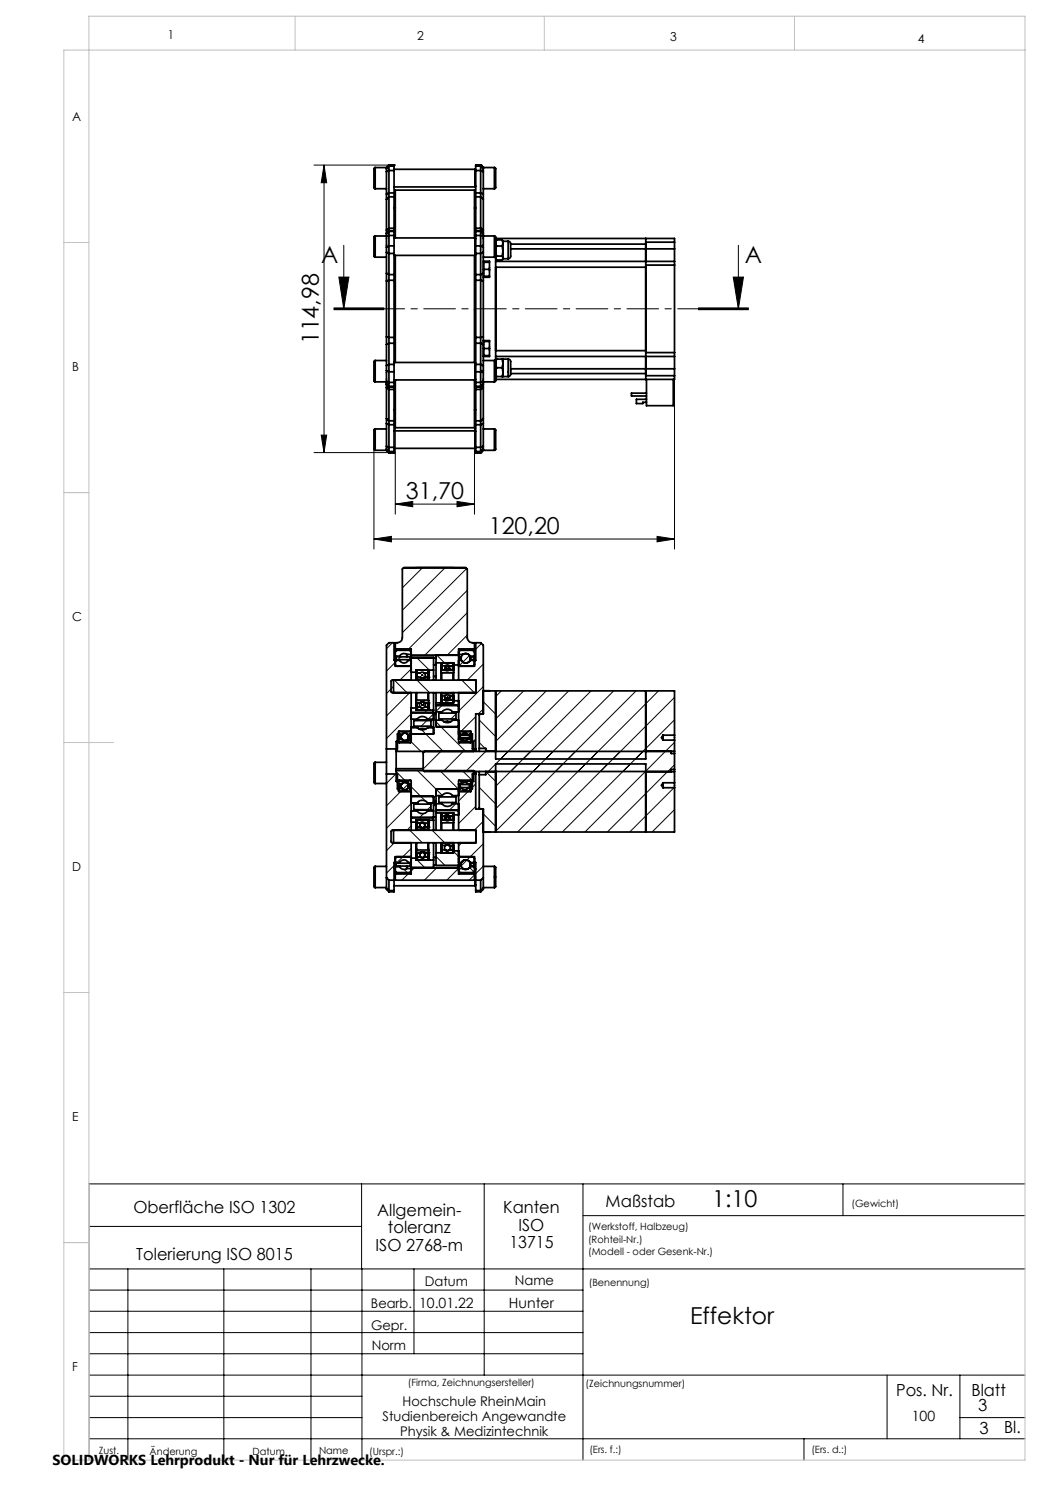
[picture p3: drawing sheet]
<svg xmlns="http://www.w3.org/2000/svg" width="210mm" height="297mm" viewBox="0 0 210 297" stroke-linecap="round" stroke-linejoin="round" font-family="sans-serif">
<g fill="none" stroke="#000" stroke-width=".2">
<path d="M62.8 33h15M64.8 33l.5 3.5h-1.1zM64.8 33v57.5M67.8 55.4h2l-1 6.4zM68.8 49.1v12.7M146.6 55.4h2.1l-1 6.4zM147.7 49.1v12.7M66.8 61.9h10zM66.8 61.8h10M66.8 61.6h10M134.9 75.9v33.9M139.7 61.8h10"/>
<path d="M139.7 61.6h10M139.7 61.9h10M62.8 90.5h15M64.2 87h1.1l-.5 3.5zM74.8 89.8v20M79.1 85.5v17.3M94.9 85.5v17.3M74.8 107.8l3.5-.5v1.1zM74.8 107.8h60.1M79.1 100.8l3.4-.5v1zM79.1 100.8h15.8M84.5 113.6l-4 4"/>
<path d="M89 113.6l-8.5 8.5M91.4 100.3l3.5 .5-3.5 .5zM93.3 113.7l-12.8 12.8M93.5 118.1l-11.8 11.7M131.4 107.3l3.5 .5-3.5 .6zM78.5 128.5l-1.2 1.2M78.7 137.3l-1.4 1.4M78.9 136l2.5 2.5M79.4 132.1l-2.1 2.1M80.2 131.4l-.6 .5M81.9 130.1l.3 .3M82 138.5l-4.7 4.7"/>
<path d="M82.2 133.8l-2.2 2.2M83.4 131.5l2.5 2.5M83.4 136l2.5 2.5M85 135.5l-.5 .5M87.4 131.1l1.5 1.5M90.7 134.3l-.3 .3M90.7 138.7l-.3 .4M91.8 133.2l-.1 .1M92.2 131.4h.1M92.4 136l2.5 2.5M93.5 122.6l-8.5 8.4M93.5 127l-4 4"/>
<path d="M93.9 131.1l-2 2M96.3 128.7l-1.2 1.2M96.7 132.8l-3.2 3.2M96.7 137.3l-5.1 5.1M99 138.2l.1 .1M100.3 138.2l-1.2 1.1M104.7 138.2l-5.6 5.6M109.3 138.2l-10.2 10.1M113.7 138.2l-13.6 13.6M118.2 138.2l-13.6 13.6M122.7 138.2l-23.6 23.6M127.2 138.2l-28.1 28.1"/>
<path d="M131.7 138.2l-13.6 13.6M134.9 139.5l-12.3 12.3M79.2 154.8l-1.9 1.9M79.2 149.9l.5 .4M79.2 154.3l2 2M80.9 156l.8 .8M81.6 156.8l-4.3 4.4M81.7 147.8l.5 .5M81.7 147.8l2.5 2.5M81.9 147.6l-.1 .1M82.2 147.3l-.2 .2M82.2 157.3l2.9 2.9"/>
<path d="M82.5 142.5l-5.2 5.2M83.5 154.1l4.9 5M83.6 141.4l-.4 .4M84.3 146l4.4 4.3M84.9 142l.5 .5M85 140l-.4 .4M85.4 144.1l-1.2 1.1M86.7 142.8l-1 1M86.7 143.9l6.4 6.4M87.9 140.6l.5 .5-1.2 1.2M88 154.1l3.7 3.7M88.1 159.4l-.3 .3"/>
<path d="M88.2 150.3l-3.6 3.5M89.3 140.2l-.4 .4M91.2 142.8l-1 1M91.4 144l.3 .4M92.5 154.1l2.2 2.2M92.6 150.3l-3.9 4M94.2 157.8l-2.5 2.4M95.1 143.3l-3.4 3.5M95.1 147.8l-.6 .7M95.1 156.8l-.6 .7M95.8 148.5l1.2 1.2M95.8 144l3.3 3.3"/>
<path d="M95.8 157.5l3.3 3.3M96.7 141.8l-1 1M96.7 140.3l2.4 2.5M97.2 150.3l-4.1 4M97.2 149.8l.4 .4M97.2 154.3l1.9 2M101.6 150.3l-4 4M103.6 152.8l-4.5 4.5M106.1 150.3l-4 4M117.1 152.8l-13.6 13.6M119.6 150.3l-4 4M121.6 152.8l-13.6 13.6"/>
<path d="M124.1 150.3l-4 4M129.2 154.2l-12.2 12.2M133.1 150.3l-4 4M133.5 154.3l-12 12.1M134.8 157.5l-8.9 8.9M134.9 144l-22.4 22.4M134.9 148.5l-1.8 1.7M134.9 153l-1.3 1.3M78.8 173.1l-1.5 1.5M78.9 168.6l-1.6 1.5M79.3 172.6l-.1 .2M80.8 173.9l.7 .6"/>
<path d="M81.6 174.8l-1.2 1.2M82 166l2.5 2.6M82.2 160.7l-4.9 5M82.2 169.7l-2.8 2.8M82.2 165.2l-.8 .8M82.9 173.6l-.7 .6M83 171.6l.2 .2M83.4 172l1.5 1.5M83.4 164l-.2 .2M84.7 162.7l-.8 .8 .5 .5M85 171.4l-.6 .6M85.5 165.1l.2 .2"/>
<path d="M86.2 161.3l-.7 .7M86.4 166l2.5 2.6M87.2 162.3l.3 .3M87.2 171.3l1.8 1.8M87.3 173.6l-2.4 2.4M88.3 163.4l.1 .1M89.4 162.6l-.6 .6M90.7 170.2l-.4 .4M90.7 170.3l1 1M91.2 160.8l-1.3 1.3M91.4 162.1l.3 .2M91.7 173.7l-2.3 2.3"/>
<path d="M92.4 168.6l-.7 .6M93.9 173.5l.9 .8M94.9 175l-1.1 1M95.1 161.3l-3.4 3.4M96.7 164.2l-1.8 1.8M96.7 168.8l-4.5 4.4M96.7 173.2l-1.6 1.5M96.7 162.8l2.4 2.5M134.9 161.9l-4.5 4.5M72.3 236.8v17M96.8 236.8v38.2M116.6 236.8v55.2"/>
<path d="M168.6 236.8v6.3M205 236.8h-187.2v55.2M17.8 253.8h187.2M17.8 258h98.8M17.8 245.3h54.5M25.6 253.8v38.2M44.8 253.8v38.2M62.2 253.8v38.2M72.4 253.8v38.2M82.8 253.8v17M116.6 243.1h88.4M17.8 270.8h98.8"/>
<path d="M17.8 266.5h98.8M17.8 262.3h98.8M17.8 279.3h54.6M17.8 275h187.2M177.4 275v12.8M192 275v12.8M17.8 287.8h187.2M17.8 283.5h54.6M160.8 287.8v4.2M192 283.5h13"/>
</g>
<path d="M149.7 61.8h-82.9" fill="none" stroke="#000" stroke-width=".2" stroke-dasharray="6.3 1.3 1.3 1.3" stroke-dashoffset="2.4"/>
<path d="M59 3.2v6.8M108.9 3.2v6.8M158.9 3.2v6.8M205 10h-192.2v282h192.2v-288.8h-187.2v288.8M12.8 48.5h5M12.8 98.5h5M12.8 148.5h10M12.8 198.5h5M12.8 248.5h5" fill="none" stroke="#c0c0c0" stroke-width=".2"/>
<g fill="#000">
<path d="M146.6 55.4h2.1l-1 6.4zM67.8 55.4h2l-1 6.4z"/>
<path d="M64.2 87h1.1l-.5 3.5zM64.8 33l.5 3.5h-1.1z"/>
<path d="M91.4 100.3l3.5 .5-3.5 .5zM79.1 100.8l3.4-.5v1z"/>
<path d="M131.4 107.3l3.5 .5-3.5 .6zM74.8 107.8l3.5-.5v1.1z"/>
</g>
<g fill="none" stroke="#000" stroke-width=".35">
<path d="M75 33.5l-.2 .2v3.9l.2 .1M75 33.5v4.2M75 33.5h2.3M75 37.7h2.3M77.3 33.5v.3M77.3 39.9v6.1M77.3 38.8v1.1M77.3 33.8v.5M77.3 34.3v4.5M77.8 39.4v6.2M77.8 38.6v.8M77.8 33.2v.9"/>
<path d="M77.8 33h.1M77.8 33h1M77.8 33l-.5 .5M77.8 39.4h1M77.8 38.6h1M77.8 34.1h1M77.8 33.2h1M77.8 33v.2M77.8 34.1v4.5M77.8 39.4l-.5 .5M77.8 38.6l-.5 .2M77.8 34.1l-.5 .2"/>
<path d="M77.8 33.2l-.5 .6M78.8 39.4v6.2M78.8 38.6v.8M78.8 33.2v.9M78.8 33h.1M78.8 37.4h16.2M78.8 33.9h16.2M78.8 33v.2M78.8 34.1v4.5M95 33.9v3.5M95 33.9l.1 .1M95.1 39.4v6.2"/>
<path d="M95.1 38.6v.8M95.1 33.2v.9M95.1 33h.1M95.1 33h1M95.1 37.2l-.1 .2M95.1 33v.2M95.1 34.1v4.5M95.1 39.4h1M95.1 38.6h1M95.1 34.1h1M95.1 33.2h1M96.1 39.4v6.2"/>
<path d="M96.1 38.6v.8M96.1 33.2v.9M96.1 33h.1M96.1 33l.6 .5M96.1 33v.2M96.1 34.1v4.5M96.1 39.4l.6 .5M96.1 38.6l.6 .2M96.1 34.1l.6 .2M96.1 33.2l.6 .6M96.7 33.5v.3M96.7 39.9v6.1"/>
<path d="M96.7 38.8v1.1M96.7 33.8v.5M96.7 33.5h2.2M96.7 37.7h2.2M96.7 34.3v4.5M98.9 33.5l.2 .2v3.9l-.2 .1M98.9 33.5v4.2M75 47.2l-.2 .2v3.9l.2 .1M75 47.2v4.2M75 51.4h2.3M75 47.2h2.3M77.3 47.3v2.1"/>
<path d="M77.3 49.4v1M77.3 46.8v.5M77.3 56.2v11.2M77.3 54.6v1.6M77.3 46v.6M77.3 50.4l.5 .3M77.3 46.6v.2M77.3 50.4v4.2M77.3 54.6l.5 .3M77.8 49.2v1.5M77.8 46.3v.8M77.8 56.1v11.4"/>
<path d="M77.8 54.9v1.2M77.8 45.6v.5M77.8 49.2h1M77.8 50.7h1M77.8 47.1h1M77.8 54.9h1M77.8 46.3h1M77.8 56.1h1M77.8 46.1h1M77.8 45.6h1M77.8 49.2l-.5 .2M77.8 46.1v.2"/>
<path d="M77.8 47.1v2.1M77.8 50.7v4.2M77.8 47.1l-.5 .2M77.8 46.3l-.5 .5M77.8 56.1l-.5 .1M77.8 46.1l-.5 .5M77.8 45.6l-.5 .4M78.8 49.2v1.5M78.8 46.3v.8M78.8 56.1v11.4M78.8 54.9v1.2M78.8 45.6v.5"/>
<path d="M78.8 41.6h.3M78.8 51.1h16.2M78.8 47.6h16.2M78.8 46.1v.2M78.8 47.1v2.1M78.8 50.7v4.2M79.1 47.6v-9.6h15.8v9.6M79.1 51.1v21.4M94.9 51.1v21.4M94.9 41.6h.2M95 47.6v3.5M95 47.6l.1 .1"/>
<path d="M95 47.6h.1M95.1 49.2v1.5M95.1 46.3v.8M95.1 56.1v11.4M95.1 54.9v1.2M95.1 45.6v.5M95.1 50.9l-.1 .2M95.1 49.2h1M95.1 50.7h1M95.1 47.1h1M95.1 46.1v.2M95.1 47.1v2.1"/>
<path d="M95.1 50.7v4.2M95.1 54.9h1M95.1 46.3h1M95.1 56.1h1M95.1 46.1h1M95.1 45.6h1M96.1 49.2v1.5M96.1 46.3v.8M96.1 56.1v11.4M96.1 54.9v1.2M96.1 45.6v.5M96.1 49.2l.6 .2"/>
<path d="M96.1 46.1v.2M96.1 47.1v2.1M96.1 50.7v4.2M96.1 47.1l.6 .2M96.1 46.3l.6 .5M96.1 56.1l.6 .1M96.1 46.1l.6 .5M96.1 45.6l.6 .4M96.7 47.3v2.1M96.7 52.2h1.2v1.7M96.7 49.4v1M96.7 46.8v.5"/>
<path d="M96.7 56.2v11.2M96.7 54.6v1.6M96.7 46v.6M96.7 51.4h2.2M96.7 47.2h2.2M96.7 50.4l-.6 .3M96.7 46.6v.2M96.7 50.4v4.2M96.7 54.6l-.6 .3M96.7 53.9v1.3h1.2M96.7 53.9h1.2M97.9 53.9v1.6h-1.2"/>
<path d="M97.9 52.5h-1.2v1.4M98.9 47.2l.2 .1v3.9M98.9 47.2v4.2M99.1 51.2l-.2 .2M99.1 47.7h35.8v.7M99.1 51.7l.1 .2M99.1 51.2v21.2M99.1 52.3h35.8M99.1 53.4h30.1M99.3 49.2l-.2 1 .2 1M99.3 48l-.2 .6 .2 .6M99.3 51.2l-.2 .4 .2 .4h1.1l.2-.4"/>
<path d="M99.3 48l-.2 .3M99.3 49.2h1.1M99.3 51.2h1.1M99.3 48h1.1M100.4 49.2l.2 1M100.4 51.2l.2 .4M100.4 48l.2 .6M100.4 48l.2 .3M100.6 50.2v1.4M100.6 48.6v1.6M100.6 48.3v.3M100.6 51.6v.1"/>
<path d="M100.6 48.3h1M100.6 51.7h1M100.6 51.7l-.1 .2M100.6 50.2l-.2 1M100.6 48.6l-.2 .6M101.6 48.3h.3l.2 .3v2.6a.49 .49 0 0 1-.5 .5M101.6 48.3v3.4M102.1 49.8h32.8M102.1 48.8h27.1M129.2 48.4v4.6M129.2 47.7v.7M129.2 53h5.7"/>
<path d="M129.2 53v17.5M129.2 48.4h5.7M134.9 52.3v.7M134.9 49.8v2.5M134.9 48.4v1.4M134.9 53v17.5M75 72.1l-.2 .2v3.9l.2 .2M75 72.1v4.3M75 72.1h2.3M75 76.4h2.3M77.3 74.1v2.1M77.3 73.1v1"/>
<path d="M77.3 76.2v.6M77.3 67.4v1.5M77.3 76.9v.6M77.3 77.5v6.2M77.3 74.1l.5 .3M77.3 68.9v4.2M77.3 76.8v.1M77.3 76.2l.5 .3M77.3 76.8l.5 .5M77.3 67.4l.5 .1M77.3 76.9l.5 .5M77.3 77.5l.5 .4"/>
<path d="M77.8 72.9v1.5M77.8 76.5v.8M77.8 67.5v1.1M77.8 77.4v.5M77.8 77.9v6.3M77.8 72.9h1M77.8 74.4h1M77.8 76.5h1M77.8 68.6h1M77.8 77.3h1M77.8 67.5h1M77.8 77.4h1"/>
<path d="M77.8 77.9h1M77.8 72.9l-.5 .2M77.8 68.6v4.3M77.8 74.4v2.1M77.8 77.3v.1M77.8 68.6l-.5 .3M78.8 72.9v1.5M78.8 76.5v.8M78.8 67.5v1.1M78.8 77.4v.5M78.8 77.9v6.3M78.8 76h16.2"/>
<path d="M78.8 72.5h16.2M78.8 68.6v4.3M78.8 74.4v2.1M78.8 77.3v.1M79.1 76v9.5h15.8v-9.5M95 72.5v3.5M95 72.5l.1 .1M95.1 72.9v1.5M95.1 76.5v.8M95.1 67.5v1.1M95.1 77.4v.5M95.1 77.9v6.3"/>
<path d="M95.1 75.8l-.1 .2M95.1 72.9h1M95.1 74.4h1M95.1 68.6v4.3M95.1 74.4v2.1M95.1 77.3v.1M95.1 76.5h1M95.1 68.6h1M95.1 77.3h1M95.1 67.5h1M95.1 77.4h1M95.1 77.9h1"/>
<path d="M96.1 72.9v1.5M96.1 76.5v.8M96.1 67.5v1.1M96.1 77.4v.5M96.1 77.9v6.3M96.1 72.9l.6 .2M96.1 68.6v4.3M96.1 74.4v2.1M96.1 77.3v.1M96.1 68.6l.6 .3M96.7 74.1v2.1M96.7 68.1h1.2v1.6"/>
<path d="M96.7 73.1v1M96.7 76.2v.6M96.7 67.4v1.5M96.7 76.9v.6M96.7 77.5v6.2M96.7 72.1h2.2M96.7 76.4h2.2M96.7 74.1l-.6 .3M96.7 68.9v4.2M96.7 76.8v.1M96.7 76.2l-.6 .3M96.7 76.8l-.6 .5"/>
<path d="M96.7 67.4l-.6 .1M96.7 76.9l-.6 .5M96.7 77.5l-.6 .4M96.7 69.7v1.4h1.2M96.7 69.7h1.2M97.9 69.7v1.6h-1.2M97.9 68.3h-1.2v1.4M98.9 72.1l.2 .3M98.9 72.1v4.3M99.1 72.4v3.8l-.2 .2M99.1 75.3h.2M99.1 71.8h2.5"/>
<path d="M99.1 71.3h35.8M99.1 70.1h30.1M99.3 71.8l-.2 .8 .2 1M99.3 73.6l-.2 .8 .2 .9M99.3 75.3h1.1M99.3 73.6h1.1M100.4 71.8l.2 .9M100.4 73.6l.2 .8M100.4 75.3h.2M100.6 74.4v.9M100.6 72.7v1.7M100.6 71.8v.9"/>
<path d="M100.6 74.4l-.2 .9M100.6 75.3h1M100.6 72.7l-.2 .9M101.6 71.8l.3 .1 .2 .3v2.3a.61 .61 0 0 1-.5 .8M101.6 71.8v3.5M102.1 73.8h32.8M102.1 74.7h27.1M129.2 70.5v4.6M129.2 75.1v.8M129.2 70.5h5.7M129.2 75.1h5.7M129.3 75.9v5.2h5.4v-5.2"/>
<path d="M129.3 78.6h-3v.6h3M129.3 79.9h-2v.8h1.3v-.2h.7M134.9 70.5v.8M134.9 71.3v2.5M134.9 75.1v.8h-35.8M134.9 73.8v1.3M75 85.8l-.2 .2v3.8l.2 .3M75 85.8v4.3M75 85.8h2.3M75 90.1h2.3M77.3 89.8v.3M77.3 83.7v1"/>
<path d="M77.3 89.2v.6M77.3 90l.5 .5M77.3 84.7v4.5M77.3 83.7l.5 .5M77.3 84.7l.5 .2M77.3 89.2l.5 .3M77.3 89.8l.5 .5M77.8 84.2v.7M77.8 89.5v.8M77.8 90.5h.1M77.8 90.5h1M77.8 84.2h1"/>
<path d="M77.8 84.9h1M77.8 89.5h1M77.8 90.3h1M77.8 84.9v4.6M77.8 90.3v.2M78.8 84.2v.7M78.8 89.5v.8M78.8 90.5h.1M78.8 82h.3M78.8 89.7h16.2M78.8 86.2h16.2M78.8 84.9v4.6"/>
<path d="M78.8 90.3v.2M94.9 82h.2M95 86.2v3.5M95 86.2l.1 .1M95.1 84.2v.7M95.1 89.5v.8M95.1 90.5h.1M95.1 90.5h1M95.1 89.5l-.1 .2M95.1 84.9v4.6M95.1 90.3v.2M95.1 84.2h1"/>
<path d="M95.1 84.9h1M95.1 89.5h1M95.1 90.3h1M96.1 84.2v.7M96.1 89.5v.8M96.1 90.5h.1M96.1 84.9v4.6M96.1 90.3v.2M96.7 89.8v.3M96.7 83.7v1M96.7 89.2v.6M96.7 85.8h2.2"/>
<path d="M96.7 90.1h2.2M96.7 90l-.6 .5M96.7 84.7v4.5M96.7 83.7l-.6 .5M96.7 84.7l-.6 .2M96.7 89.2l-.6 .3M96.7 89.8l-.6 .5M98.9 85.8l.2 .2v3.9l-.2 .2M98.9 85.8v4.3M80.7 113.6l-.2 .2v13.8a1.1 1.1 0 0 1-1.4 .9v1.3M80.7 113.6h12.5M93.2 113.6l.3 .2v13.8a1.12 1.12 0 0 0 1.4 .9v1.3"/>
<path d="M78.4 136h16.8v2.5h-16.8l-.2-.1v-2.2zM78.7 136v2.5M79.1 131.2v2h3.1M79.1 129.8v.6M79.1 129.8h3.1v1.2M79.1 130.4l.2-.3h2.6l.3 .3M79.1 131.2h.8M79.1 130.4v.8M79.1 133l.2 .2M79.2 131.9v.2M79.2 131.9v-.5h2.9v.5M79.2 131.9h2.9"/>
<path d="M79.9 131.2v.2M81.4 130.9a.98 .98 0 0 0-1.5 .3M81.4 130.9v.5M81.4 130.9h.8M82.1 131.9v.2M82.2 138.5v9.9l-.1 .2-2.4-.1v-2.2h2.5M82.2 131v.4M82.2 132.1h-.6a.94 .94 0 0 1-.8 .5 .94 .94 0 0 1-.9-.5h-1.1v-3.6h-1l-.5 .5v20.8M82.2 131.2v.2M82.2 133l-.3 .2M82.2 134.4h1M82.2 131.5h4.5"/>
<path d="M82.2 131h9.5M83.2 134.5v1M83.2 135.5h.1M83.2 135.9l.1 .1M83.2 138.5v1.6M83.2 135.5h.9M83.2 135.5v.5M83.2 134.5h.1M83.3 134.5h.1M83.3 134.6v.6M83.3 135.3h.1M83.3 134.6v.7"/>
<path d="M83.3 135.3v.2M83.3 134.5v.1M83.3 134l-.1 .1 .1-.1M83.3 135.5h.1M83.3 138.5v1.5M83.3 136h.1M83.4 134.5v.2M83.4 134.5v.1M83.4 134.6h.1M83.4 134.6h.6l.3-.2 .6 .2M83.4 134.6l-.1 .7 .1 .1M83.4 135.4h.1"/>
<path d="M83.4 135.4v.1M84.1 135.5l.3 .1 .4-.1M84.1 135.5l.2 .1 .5-.1M84.1 135.5h.1M84.5 135h.1M84.8 135.5h.1M84.8 135.5h.9M84.9 134.6v.1a.6 .6 0 0 1 0 .8M84.9 134.6h.6M85.5 135.4h.1M85.5 135.4l.1 .1M85.5 134.6h.1"/>
<path d="M85.5 134.6v.8M85.6 134.5h.1M85.6 134.5l-.1 .2M85.6 134.5l-.1 .1M85.6 134l.1 .1M85.6 138.5v1.5M85.6 136h.1M85.7 134v.1M85.7 135.5h.1M85.7 134.5h.1M85.7 134.6v.7M85.7 135.3h.1"/>
<path d="M85.7 135.3v.2M85.7 134.1h.1M85.7 134.5v1M85.7 135.9l-.1 .1M85.7 138.5v1.6M85.7 134.1v.5M85.7 135.5v.5M86.7 138.5v3.5M86.7 134v2M86.7 135.3h.5M86.7 133h.5M86.7 131.5v2.5"/>
<path d="M86.7 134h-3.5v.5M87.2 132.6v3.4M87.2 138.5v2.1M87.2 131.5h-5v4.5M87.2 132.6h3.5v.4M88.2 133v1.1M88.2 139.1v1M88.2 134.5l.1 .1M88.2 134.5v1.5M88.2 138.5v.2M88.2 134.1l1.1 .1 1.4-.1M88.2 139.1h.9l.4-.1 .3 .1h.9"/>
<path d="M88.2 133h.1M88.2 134.1v.4M88.2 138.7v.4M88.3 139.3l-.1 1.2 .1 .1M88.3 133h.1M88.3 139.4v.5M88.3 133.2v.6M88.3 139.1v.2M88.3 133.9v.2M88.3 132.6h-.1l.1 1.3M88.3 138.6l-.1 .1M88.3 134.6v1.4"/>
<path d="M88.3 134.6h2.3M88.3 138.5v.1M88.4 133v.2h.6M88.4 133v.9M88.4 139.1v.1M88.4 133.8v.2M88.4 139.2v.9M88.4 139.2v.1M88.4 134v.1M88.9 139.1a.59 .59 0 0 0 .6 .8 .59 .59 0 0 0 .5-.8M89 133.2l.4-.2 .5 .2M89 140l.4 .2 .5-.2"/>
<path d="M89 133.2v.5M89 139.7v.3M89 140h-.6v.1M89.2 133.6l-.3 .5M89.5 139.5v.1M89.5 139.5h.1M89.5 139.6h.1M89.7 133.6l.4 .5M89.9 133.2v.5M89.9 139.7v.3M89.9 140h.7v.1M90.5 139.2v.1"/>
<path d="M90.5 134v.1M90.5 139.1v.1M90.5 134l.1 .1M90.5 133.8v.2M90.5 139.2l.1 .9M90.6 133h.1M90.6 133v.2h-.7M90.6 133l-.1 .9M90.6 139.1l-.1 .1M90.6 132.6l.1 .1M90.6 138.6l.1 .1M90.6 134.6v1.4"/>
<path d="M90.6 138.5v.1M90.7 139.1v.2M90.7 133.2v.6M90.7 139.4v.5M90.7 133.9v.2M90.7 133h.1M90.7 139.3v.6M90.7 133.2v.7M90.7 133v.2M90.7 139.9v.2M90.7 133v1.1M90.7 139.1v1"/>
<path d="M90.7 134.5l-.1 .1M90.7 134.5v1.5M90.7 138.5v.2M90.7 134.1v.4M90.7 138.7v.4M90.7 133h1M91.7 130.9h.9a1.01 1.01 0 0 1 1.4 .3h.9M91.7 132.1h.6a.97 .97 0 0 0 1.7 0h1.1v-3.6h1l.6 .5v13.8h-1.6v7M91.7 138.5v9.9l.1 .2h2.3l.1-.2v-.6M91.7 133v.2M91.7 130.4l.3-.3h2.6l.3 .3M91.7 133.2v2.8"/>
<path d="M91.7 133l.3 .2M91.7 131.1h-4.5v1.5M91.9 131.9v.2M91.9 131.4h.3v.5h-.3zM94.1 131.4h.7v.5h-.7zM94.8 131.9v.2M94.9 131.2v2h-3.2M94.9 129.8v.6M94.9 129.8h-3.2v3.2M94.9 130.4v.8M94.9 133l-.3 .2M95 136l.2 .2"/>
<path d="M95.2 138.4l-.2 .1M96.7 138.2h38.2v8.8M96.7 138.2h1.2M99.1 138.2v13.6h30.1v-13.6M75 152.5l-.2 .1v3.9l.2 .2M75 152.5v4.2M75 156.7h2.3M75 152.5h2.3M77.3 149.8v5M77.3 154.8v22.9M77.3 154.8h2.2v3h.4v-1M79.2 150.3v3.4"/>
<path d="M79.2 150.3h55v.4h.7M79.2 153.7v2.6h2.5v.5M79.2 154.1h15.5v2.2h-2.5v.5M79.2 153.7h5.4M79.7 146.8v1h.7a.76 .76 0 0 0 1.2 0h.6M79.7 158.1l.2 .2M79.9 146.3l-.2 .1M79.9 146.9h.5a.76 .76 0 0 1 1.2 0h.4M79.9 157.7h.5a.76 .76 0 0 0 1.2 0h.4M79.9 147.8v-1h-.4v3h-2.2M80 156.8v.1M80 147.7v.1"/>
<path d="M80 156.9v.6h.2M80 156.9h.3M80 147.7h.2M80.2 157.5h.1M80.2 147.7h.1M80.2 147.1v.6M80.2 156.9v.6M80.3 147.1h-.3v.6M81.6 157.5h.1M81.6 156.9h.1M81.6 147.7h.1M81.7 147.7v-.6h.2v.6"/>
<path d="M81.7 147.8v.5h-2.5v2M81.7 156.9v.6M81.7 156.9h.2M81.7 147.7h.2M81.9 156.8v.1M81.9 147.7v.1M81.9 156.9v.6h-.2M82 156.8v1h.2M82.1 146.3l.1 .1M82.2 146.8v1M82.2 156.8v1M82.2 142.6l.1-.1z"/>
<path d="M82.2 158.3h-2.5v-2.2l2.4-.1 .1 .2v9.8M82.2 156.8h-.6a.72 .72 0 0 0-1.2 0h-.7v1M82.2 158.1l-.1 .2M82.2 146.6l.2 .2M82.2 146.8h.2M82.2 159.3h4.5v1.3M82.2 145.5h1.2M82.2 143.8h1.2M82.2 142.5h4.5M82.2 141.6h1M82.4 159.3l-.2 .1M82.8 144.1h.1"/>
<path d="M82.8 145.2v.3M82.8 144.1h3.4M82.8 145.2h3.4M82.8 144.1v1.1M83.2 140.5v1.1M83.2 140.5h.1M83.2 140.5h.9M83.2 140.1v.4M83.2 141.6v.4h3.5M83.2 141.6h.1M83.3 141.6h.1M83.3 140.8v.6"/>
<path d="M83.3 140.8h.1M83.3 141.4v.2M83.3 142l-.1-.1 .1 .1M83.3 140.5h.1M83.3 140.5v.3M83.3 140l-.1 .1M83.3 140h2.3M83.4 141.6h.1M83.4 140.5v.1M83.4 143.8v.3M83.4 143.8a1.35 1.35 0 0 1 2.1 0M83.4 145.5a1.41 1.41 0 0 0 2.1 0"/>
<path d="M83.4 145.5h.1M83.4 141.4h.6l.4 .2 .5-.2M83.4 141.4h.1M83.4 141.4v.2M83.4 140.6h.1M83.4 140.6l-.1 .1 .1 .7M83.8 145.8h1.4M84.1 140.5l-.2 .3a.58 .58 0 0 0 .6 .8M84.1 140.5l.2-.1 .5 .1M84.1 140.5h.1M84.1 140.5l.4-.1 .3 .1M84.5 141h.1"/>
<path d="M84.8 140.5h.1M84.8 140.5h.9M84.9 140.5a.65 .65 0 0 1 0 .9M84.9 150.3l-.3 .2v3.6l.3 .2h49.3v-.4h.7M84.9 141.4h.6M85.5 140.6h.1M85.5 140.6v.8M85.5 143.8v.3M85.5 145.5h.1M85.5 141.4h.1M85.5 145.5h1.2M85.5 141.4l.1 .2"/>
<path d="M85.5 143.8h1.2M85.6 141.6h.1M85.6 140.5l-.1 .1M85.6 140l.1 .1M85.7 140.5h.1M85.7 140.5v.3M85.7 141.6h.1M85.7 140.8v.6M85.7 140.8h.1M85.7 141.4v.5M85.7 141.9v.1M85.7 141.9l-.1 .1"/>
<path d="M85.7 141.9h.1M85.7 140.5v1.1M85.7 140.1v.4M86.2 144.1h.1M86.2 145.2v.3M86.2 144.1v1.1M86.6 142.5l.1 .2M86.6 159.3l.1 .1M86.6 146.8h.1M86.7 142.7h.1M86.7 146.6l-.1 .2M86.7 142.5v.2"/>
<path d="M86.7 142.7v4.1h-4.7v1M86.7 142v.5M86.7 142.8h.5M87.2 142.4v.4M87.2 145.2l.2 .1M87.2 144h1.2a1.37 1.37 0 0 0 2.1 0h1.2M87.2 159.1h1.2a1.31 1.31 0 0 1 2.1 0h1.2M87.2 141.1v.1M87.2 142.8v2.5h4.5M87.2 140.6v.5M87.2 141.2v1.2M87.2 142.4h1.2"/>
<path d="M87.2 141.1h4.5M87.4 141.1l-.2 .1M87.4 157.8l-.2 .2M87.8 143.8v.2M87.8 159.1v.3M87.8 143.8h3.4M87.8 159.4h3.4M87.8 143.8v-1.2h3.4v1.2M87.8 159.4v1.1h3.4v-1.1M88.2 140.1h.1M88.3 140.1h.1M88.4 142.4v.2"/>
<path d="M88.4 142.4a1.31 1.31 0 0 1 2.1 0M88.8 144.3h1.4M90.5 142.4v.2M90.5 142.4h1.2M90.6 140.1h.1M90.7 140.1h.1M90.7 140.5l-.1 .1M90.7 140.1v.5h-3.5M90.7 140.2h1M91.2 143.8v.2M91.2 159.1v.3M91.6 141.1l.1 .1"/>
<path d="M91.6 157.8l.1 .2M91.7 156.8h.7a.72 .72 0 0 1 1.2 0h.6M91.7 147.8h.7a.76 .76 0 0 0 1.2 0h.6M91.7 158.1l.2 .2M91.7 146.3h2.5v1.5M91.7 145.2l-.1 .1M91.7 146.8h.2v1M91.7 157.8h-4.5v2.5M91.8 146.8v1M91.8 156.8v1M91.9 146.3l-.2 .1M91.9 156.8v1h-.2"/>
<path d="M91.9 146.9h.5M91.9 157.7h.5M92 147.7v.1M92 156.8v.1M92 147.7v-.6h1.9v.6M92 156.9v.6h1.9v-.6M92 156.9h1.9M92 147.7h1.9M92.2 147.8v.5h2.5v2M92.3 147.7v.1M92.4 157.7a.76 .76 0 0 0 1.2 0M92.4 157.5v.2"/>
<path d="M92.4 146.9v.1M92.4 146.9a.76 .76 0 0 1 1.2 0M93.6 146.9v.2a.75 .75 0 0 0-1.3 0M93.6 157.5v.2M93.6 146.9h.4M93.6 157.7h.4M93.7 147.7l-.1 .1M93.7 147.7h-1.3l-.1 .1M93.9 147.7v.1M93.9 156.8v.1M94 147.8v-1h.5v3h.6M94.1 146.3l.1 .1"/>
<path d="M94.2 146.8v1M94.2 156.8v1M94.2 156.8v-.6l-.1-.2h-2.3l-.1 .1v9.9M94.2 158.1l-.1 .2M94.2 156.8v1.5h-2.5M95.1 149.8v.5M95.1 154.3v.5M95.1 154.8v7h1.6v15.9M95.1 154.8h-.6v3h-.5v-1M95.8 154.3v.6M95.8 149.7v.6M95.8 149.7h1.4v.6"/>
<path d="M95.8 154.9v6.7l.3 .2M96.1 142.8l-.3 .2v6.7M97.2 150.2h1.9M97.2 154.3v.6h-1.4M97.2 154.3h1.9M129.2 150.2h5.7M129.2 154.3h5.7M132.6 147v1M132.6 156.6v.9M132.6 147h2.3M132.6 147l-.3 .5 .3 .5M132.6 148h2.3"/>
<path d="M132.6 156.6h2.3M132.6 156.6l-.3 .5 .3 .4M132.6 157.5h2.3M134.9 147v1M134.9 156.6v.9M134.9 150.2v.5M134.9 153.9v.4M134.9 148v2.2M134.9 150.7v3.2M134.9 154.3v2.3M134.9 157.5v8.9h-38.2M75 173.3l-.2 .2v3.8l.2 .2"/>
<path d="M75 173.3v4.2M75 173.3h2.3M75 177.5h2.3M77.3 177.7v.2l.5 .5M77.3 175.5l.5 .5M77.3 177.7l.5 .4M77.8 178.1v.3M77.8 176v2.1M77.8 176h1M77.8 178.1h1M78.2 166.3l.2-.3h16.8v2.6h-16.8l-.2-.3zM78.7 166v2.6"/>
<path d="M78.8 178.1v.3h-1M78.8 177.2h16.2M78.8 173.6h.3M79.1 174.2v.6M79.1 174.2l.2 .3h2.6l.3-.3M79.1 173.4h.8M79.1 173.4v.8M79.1 174.8v1.2h15.8v-1.2M79.2 172.5v.1M79.2 172.6v.6h2.9v-.6M79.2 172.6h2.9M79.3 171.3l-.2 .4"/>
<path d="M79.9 173.4a.98 .98 0 0 0 1.5 .3M79.9 173.2v.2M81.4 173.2v.5M81.4 173.7h.8M81.9 171.3l.3 .4M82.1 172.5v.1M82.2 163.4l.1 .1zM82.2 171.3h-3.1v2.1M82.2 172.5h-.6a.94 .94 0 0 0-.8-.5 .94 .94 0 0 0-.9 .5h-1.1v5.6M82.2 171.3v.3M82.2 160.6h1.2M82.2 168.6v2.7"/>
<path d="M82.2 171.6v3.2h-3.1M82.2 173.5h9.5v1.3h3.2M82.2 163.5h4.5M82.2 162.2h1.2M82.2 164.4l1.1 .1M82.2 171.6h1M82.8 162h.1M82.8 160.6v.2M82.8 162h3.4M82.8 160.8h3.4M82.8 160.8v1.2M83.2 170.5v1.1"/>
<path d="M83.2 165.5h.1M83.2 170.5h.1M83.2 165.9l.1 .1M83.2 168.6v1.5M83.2 170.5h.9M83.2 165.5h.9M83.2 171.6v.4h3.5M83.2 171.6h.1M83.2 165.5v.5M83.2 170.1v.4M83.3 171.6h.1M83.3 164.5h.1"/>
<path d="M83.3 164.6v.6M83.3 165.2h.1M83.3 170.8h.1M83.3 170.8v.6M83.3 164.5v.1M83.3 165.2l.1 .2M83.3 171.4v.2M83.3 164h.1M83.3 172l-.1-.1 .1 .1M83.3 170.5v.9M83.3 170.5h.1M83.3 165.5h.1"/>
<path d="M83.3 170l-.1 .1M83.3 168.6v1.4M83.3 166h.1M83.3 165.3l.1 .1M83.3 166h2.3M83.3 170h2.3M83.4 171.6h.1M83.4 164.5h.1M83.4 164.5v.1M83.4 165.4l-.1 .1M83.4 170.5v.1M83.4 171.4h.1"/>
<path d="M83.4 164.6h.1M83.4 162.2a1.35 1.35 0 0 0 2.1 0M83.4 162v.2M83.4 160.6h.1M83.4 160.6a1.35 1.35 0 0 1 2.1 0M83.4 171.4v.2M83.4 164.6l-.1 .7 .1 .1M83.4 164.6h.6M83.4 171.4h.6M83.4 170.6h.1M83.4 170.6l-.1 .1 .1 .7M83.4 165.4v.1"/>
<path d="M83.9 170.5l.1 .5M84 165.1l-.1 .4M84 164.6v.2M84 164.6l.3-.2 .6 .2M84 171.4l.4 .2 .5-.2M84 171.2v.2M84.1 165.5l.4 .1 .3-.1M84.1 170.5l.3-.1 .4 .1M84.1 165.5h.1M84.1 170.5h.1M84.1 170.5l.4-.1 .3 .1M84.8 165.5h.1"/>
<path d="M84.8 170.5h.1M84.8 170.5h.9M84.8 165.5h.9M84.9 164.6v.2M84.9 171.2v.2M84.9 164.6h.6M84.9 171.4h.6M85 165.1l.1 .4M85.1 170.5l-.1 .5M85.5 170.6h.1M85.5 170.6v.8M85.5 165.4l.1 .1"/>
<path d="M85.5 164.6h.1M85.5 171.4h.1M85.5 162v.2M85.5 160.6h.1M85.5 160.6h1.2M85.5 171.4l.1 .2M85.5 164.6v.8M85.5 162.2h1.2M85.6 164.5h.1M85.6 171.6h.1M85.6 164.5l-.1 .1M85.6 165.3l-.1 .1"/>
<path d="M85.6 165.4l.1 .1M85.6 170.5l-.1 .1M85.6 164l.1 .1M85.6 170l.1 .1M85.6 168.6v1.4M85.6 166h.1M85.7 164v.1M85.7 170.5v.9M85.7 170.5h.1M85.7 165.5h.1M85.7 171.6h-.1M85.7 164.5h.1"/>
<path d="M85.7 164.6v.6M85.7 170.8h.1M85.7 165.2h.1M85.7 170.8v.6M85.7 171.6h.1M85.7 165.2l-.1 .2M85.7 171.4v.5M85.7 171.9v.1M85.7 171.9h.1M85.7 164.1h.1M85.7 171.9l-.1 .1M85.7 170.5v1.1"/>
<path d="M85.7 164.5v1M85.7 165.9l-.1 .1M85.7 168.6v1.5M85.7 164.1v.5M85.7 165.5v.5M85.7 170.1v.4M86.2 162h.1M86.2 160.6v.2M86.2 160.8v1.2M86.7 163.4l-.1 .1M86.7 163.4h.1M86.7 160.6v1.6"/>
<path d="M86.7 160.6h.1M86.7 164h-3.5v1.5M86.7 163.4v.1M86.7 168.6v3.4M86.7 164v2M86.7 173h.5M86.7 171.5h.5M86.7 161h.5M86.7 162.2v1.2M86.7 163.5v.5M86.7 172v1.5M86.7 160.3h.5"/>
<path d="M87.2 160.8v1.1l.2 .2M87.2 160.3v.5M87.2 162.6h3.5v1.4M87.2 162v.1M87.2 162.6v3.4M87.2 168.6v2M87.2 162.1v.5M87.2 170.6v2.5h4.5M87.2 160.8h1.2M87.2 162.1h4.5M88.2 163v1M88.2 169.1v1"/>
<path d="M88.2 164.5l.1 .1M88.2 164.5v1.5M88.2 168.6v.1M88.2 164l1.3 .2 .3-.2h.9M88.2 164v.5M88.2 168.7v.4M88.2 170.1h.1M88.2 163h.1M88.2 169.1h.9M88.3 169.3l-.1 1.2 .1 .1M88.3 163h.1v.2M88.3 163.2v.6"/>
<path d="M88.3 169.4v.6M88.3 163.9v.1M88.3 169.1v.2M88.3 163.9v.2M88.3 162.6h-.1l.1 1.3M88.3 168.6l-.1 .1M88.3 164.6v1.4M88.3 168.6h.1M88.3 164.6h2.3M88.4 169.1v.1M88.4 160.8a1.31 1.31 0 0 0 2.1 0M88.4 160.5v.3"/>
<path d="M88.4 170l-.1 .1M88.4 163.2v.7M88.4 169.3v.7M88.4 170h.6M88.4 163.2h.6M88.4 163.8v.2M88.4 164h.1M88.4 169.2v.1M88.4 164v.1M89 164a.59 .59 0 0 1 .1-.8 .59 .59 0 0 1 .8 0 .59 .59 0 0 1 0 .8M89 163.2l.4-.2 .5 .2M89 170l.4 .1 .5-.1"/>
<path d="M89 170h.1M89 163.2v.1M89 169.1v.1M89.1 169.1h.1M89.1 169.1l.4-.1 1.2 .1M89.5 168.9l-.4 .2M89.9 169.1v.1M89.9 170h.1M89.9 170h.7v.1M89.9 163.2v.1M90.5 164h.1M90.5 169.1v.1"/>
<path d="M90.5 169.2v.1M90.5 164l.1 .1M90.5 160.5v.3M90.5 169.3l.1 .8M90.5 160.8h1.2M90.5 163.8v.2M90.6 163h.1M90.6 163v.2h-.7M90.6 163l-.1 .9M90.6 169.1l-.1 .1M90.6 162.6l.1 .1M90.6 168.6l.1 .1"/>
<path d="M90.6 168.6h.1M90.6 164.6v1.4M90.7 169.1v.2M90.7 170.1h-.1M90.7 169.4v.6M90.7 163.2v.6M90.7 163.9v.1M90.7 163v.2M90.7 163.2v.7M90.7 169.3h.1M90.7 170v.1M90.7 169.3v.7"/>
<path d="M90.7 170.1h.1M90.7 163.9v.2M90.7 170.5l-.1 .1M90.7 169.1v1M90.7 164.5l-.1 .1M90.7 168.6v.1M90.7 164.5v1.5M90.7 170.1v.5h-3.5M90.7 164v.5M90.7 168.7v.4M90.7 170.2h1M91.7 173.1v.4"/>
<path d="M91.7 171.3h3.2v2.1M91.7 172.5h.6a.97 .97 0 0 1 1.7 0h1.1v5.6M91.7 161.9l-.1 .2M91.7 173v.4M91.7 174.2l.3 .3h2.6l.3-.3M91.7 168.6v4.5M91.7 163h-1M91.9 172.5v.1M91.9 172.6h.3v.6h-.3zM92 171.3l-.3 .4M94.1 172.6h.7v.6h-.7zM94.6 171.3l.3 .4"/>
<path d="M94.8 172.5v.1M94.9 173.4h-.9a1.01 1.01 0 0 1-1.4 .3h-.9M94.9 174.2v.6M94.9 173.6h.1M94.9 173.4v.8M95 173.6v3.6M95 173.6l.1 .2M95 166l.2 .3M95.1 178.1v.3h1M95.1 177l-.1 .2M95.1 176h1M95.1 178.1h1"/>
<path d="M95.2 168.3l-.2 .3M96.1 178.1v.3M96.1 176v2.1M96.7 177.7v.2l-.6 .5M96.7 173.3h2.2M96.7 177.5h2.2M96.7 175.5l-.6 .5M96.7 177.7l-.6 .4M96.7 166.4h1.2M98.9 173.3l.2 .1v4l-.2 .1M98.9 173.3v4.2M99.1 166.4v-13.6h30.1v13.6"/>
<circle cx="89.5" cy="133.6" r=".29"/>
<circle cx="93.1" cy="131.7" r=".95"/>
<circle cx="80.9" cy="157.2" r=".76"/>
<circle cx="81" cy="147.4" r=".74"/>
<circle cx="84.5" cy="165.1" r=".5"/>
<circle cx="84.5" cy="171" r=".51"/>
<circle cx="89.5" cy="169.6" r=".58"/>
<circle cx="89.5" cy="163.6" r=".29"/>
<circle cx="93.1" cy="172.9" r=".95"/>
</g>
<g font-size="4.7">
<text x="64.3" y="52.5">A</text>
<text x="149" y="52.5">A</text>
<text x="63.8" y="68.9" transform="rotate(-90 63.8 68.9)">114,98</text>
<text x="81.2" y="99.8">31,70</text>
<text x="97.7" y="106.8">120,20</text>
<text x="142.5" y="241.5">1:10</text>
<text x="138" y="264.7">Effektor</text>
</g>
<g font-size="3.3">
<text x="26.7" y="242.7">Oberfläche ISO 1302</text>
<text x="75.4" y="243.2">Allgemein-</text>
<text x="100.6" y="242.7">Kanten</text>
<text x="121.1" y="241.4">Maßstab</text>
<text x="27.2" y="251.9">Tolerierung ISO 8015</text>
<text x="75.1" y="250.2">ISO 2768-m</text>
<text x="77.6" y="246.7">toleranz</text>
<text x="101.9" y="249.7">13715</text>
<text x="103.7" y="246.2">ISO</text>
<text x="179.2" y="279.2">Pos. Nr.</text>
<text x="194.3" y="279.2">Blatt</text>
<text x="195.7" y="282.1">3</text>
<text x="195.9" y="286.9">3</text>
<text x="200.8" y="286.7">Bl.</text>
</g>
<text font-size="2.9" x="10.5" y="292.9">SOLIDWORKS Lehrprodukt - Nur für Lehrzwecke.</text>
<g font-size="2.8">
<text x="83.8" y="261.6">10.01.22</text>
<text x="101.8" y="261.6">Hunter</text>
<text x="182.4" y="284.1">100</text>
</g>
<g font-size="2.7">
<text x="85" y="257.2">Datum</text>
<text x="103" y="257.1">Name</text>
<text x="74.2" y="261.6">Bearb.</text>
<text x="74.2" y="265.9">Gepr.</text>
<text x="74.3" y="270.1">Norm</text>
<text x="80.5" y="281.1">Hochschule RheinMain</text>
<text x="76.5" y="284.1">Studienbereich Angewandte</text>
<text x="80" y="287.1">Physik &amp; Medizintechnik</text>
</g>
<g font-size="2.5">
<text x="33.6" y="7.8">1</text>
<text x="83.4" y="8.1">2</text>
<text x="134" y="8.2">3</text>
<text x="183.6" y="8.5">4</text>
<text x="14.5" y="24.2">A</text>
<text x="14.5" y="74.2">B</text>
<text x="14.5" y="124.2">C</text>
<text x="14.5" y="174.2">D</text>
<text x="14.5" y="224.2">E</text>
<text x="14.5" y="274.2">F</text>
</g>
<g font-size="2">
<text x="170.3" y="241.4">(Gewicht)</text>
<text x="117.6" y="246.1">(Werkstoff, Halbzeug)</text>
<text x="117.6" y="248.6">(Rohteil-Nr.)</text>
<text x="117.6" y="251.1">(Modell - oder Gesenk-Nr.)</text>
<text x="117.8" y="257.2">(Benennung)</text>
<text x="81.6" y="277.3">(Firma, Zeichnungsersteller)</text>
<text x="117.1" y="277.4">(Zeichnungsnummer)</text>
<text x="19.8" y="290.7">Zust.</text>
<text x="29.9" y="290.9">Änderung</text>
<text x="50.5" y="290.9">Datum</text>
<text x="63.8" y="290.8">Name</text>
<text x="73.9" y="291.1">(Urspr.:)</text>
<text x="117.9" y="290.7">(Ers. f.:)</text>
<text x="162.3" y="290.6">(Ers. d.:)</text>
</g>
</svg>
